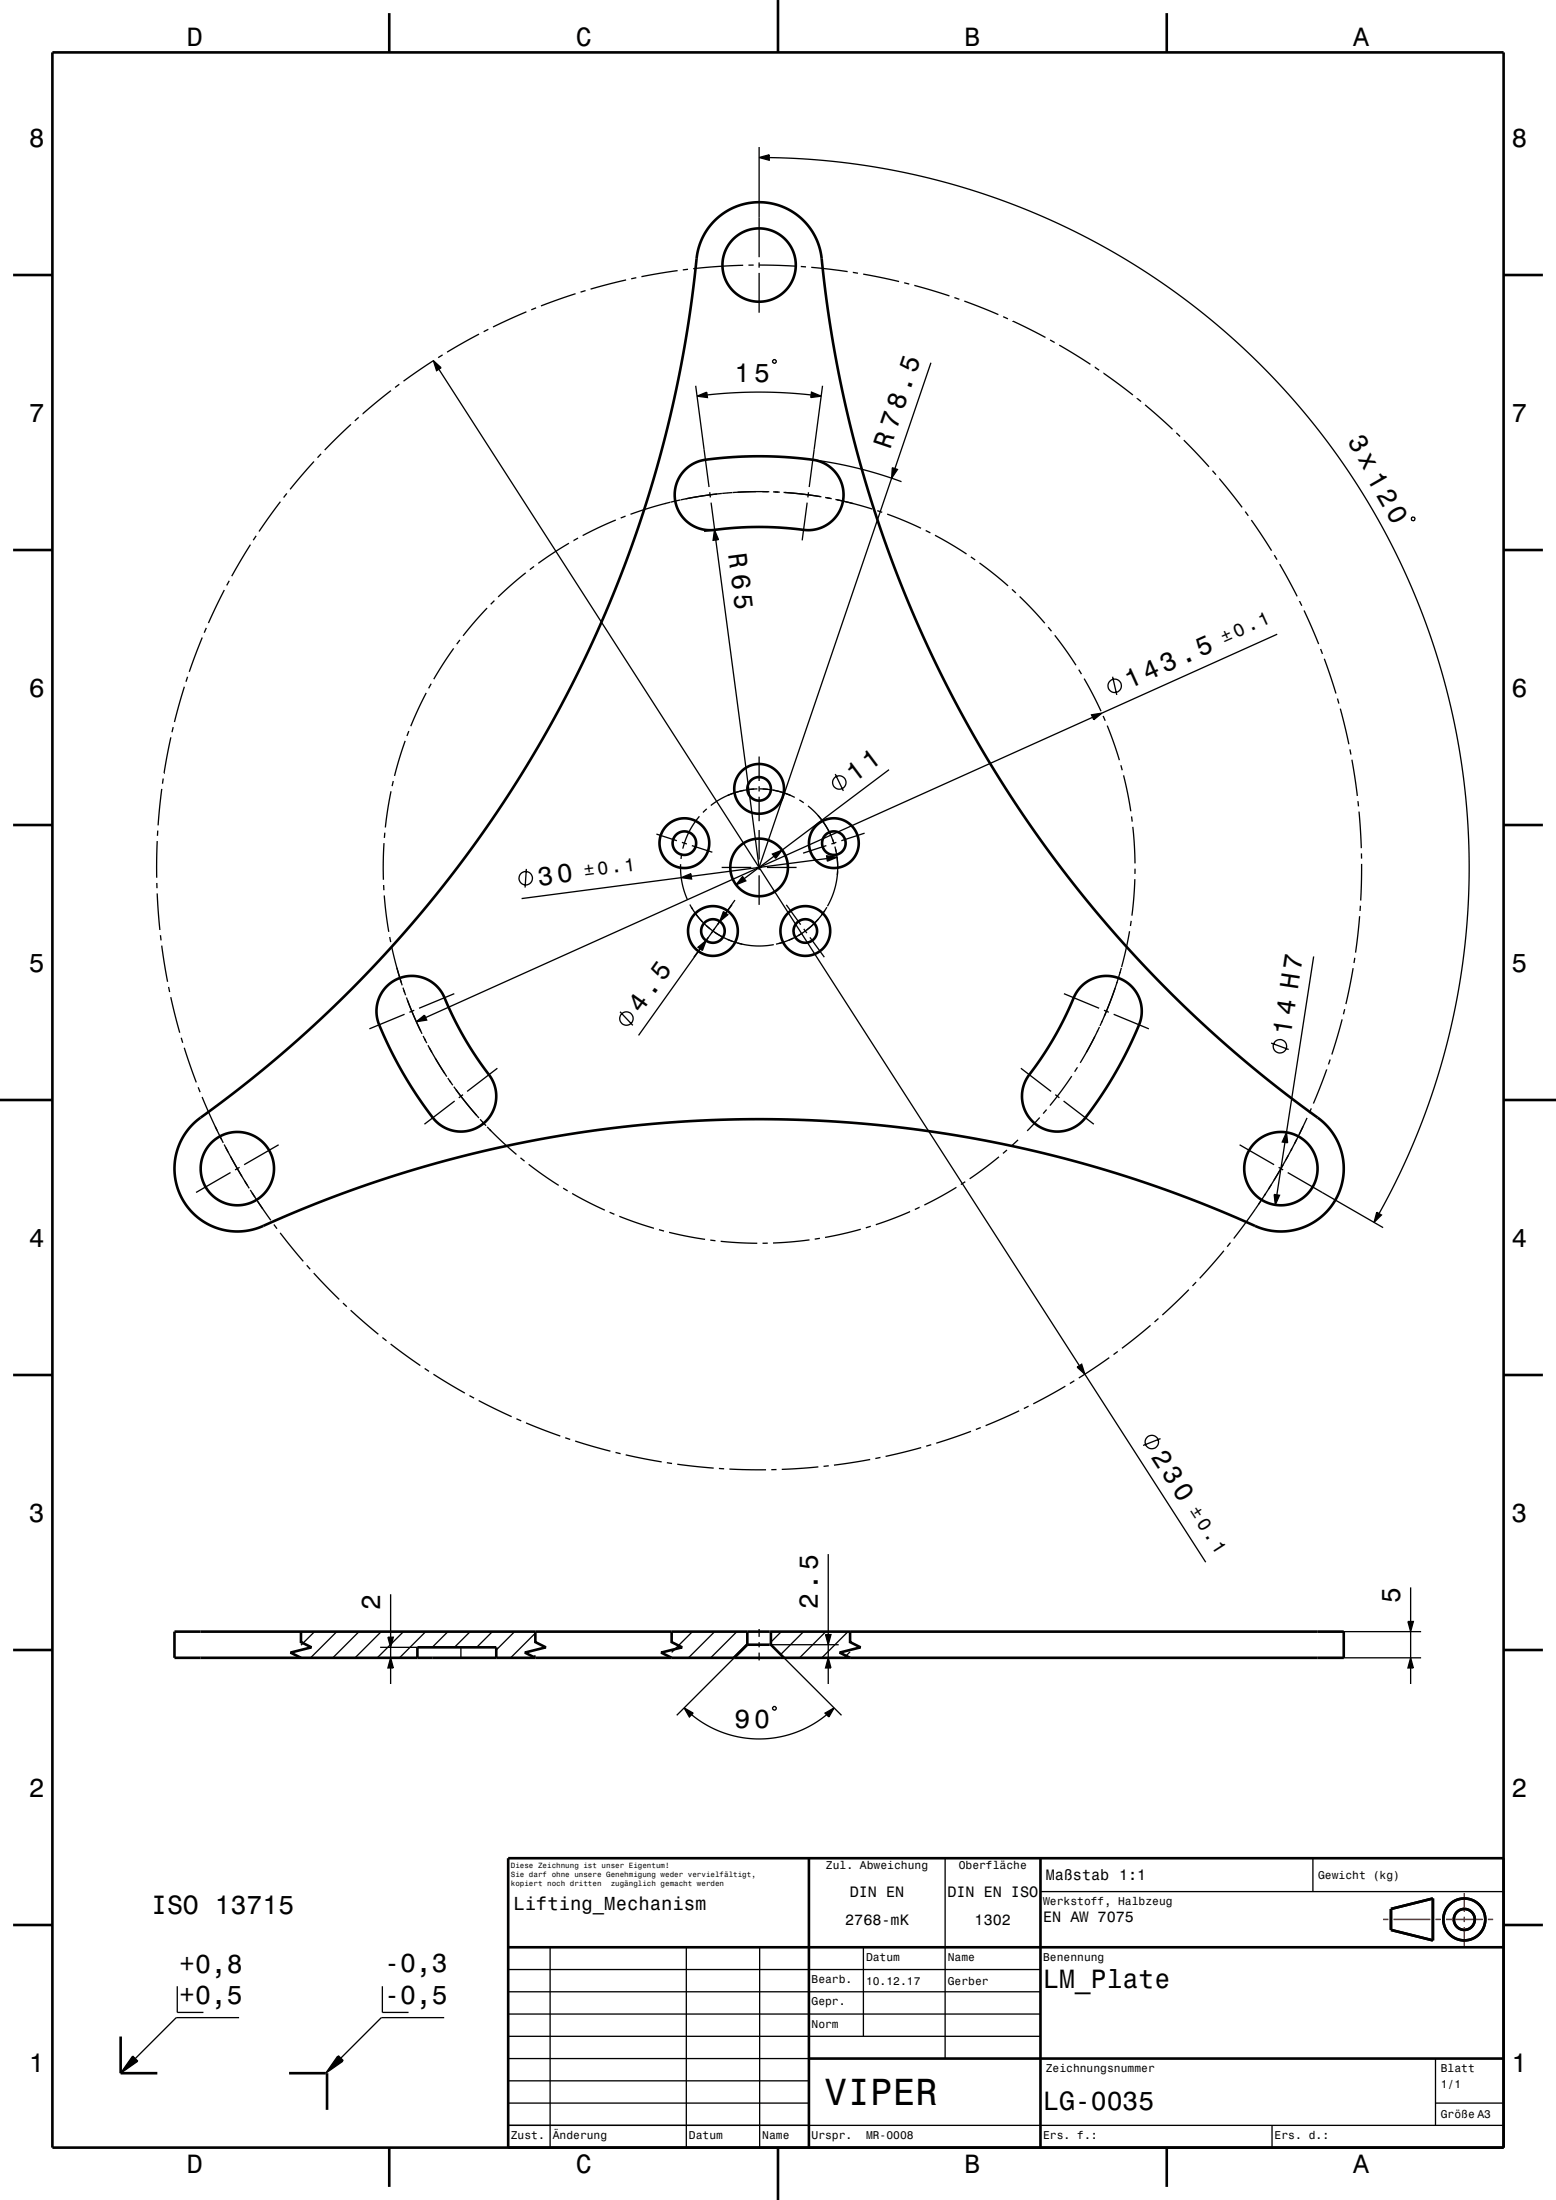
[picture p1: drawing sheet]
<svg xmlns="http://www.w3.org/2000/svg" width="297mm" height="420mm" viewBox="0 0 297 420" stroke-linecap="round" stroke-linejoin="round" font-family="sans-serif">
<g fill="#000">
<path d="M144.9 30.1l1.9-.5v1z" fill-rule="evenodd"/>
<path d="M82.7 68.9l1.5 1.3-.9 .6z" fill-rule="evenodd"/>
<path d="M133.1 75.6l1.8-.7 .1 1z" fill-rule="evenodd"/>
<path d="M154.9 74.9l1.8 .7-1.9 .3z" fill-rule="evenodd"/>
<path d="M170.3 89.3l1 .3-1.1 1.7z" fill-rule="evenodd"/>
<path d="M136.4 101.2l.7 1.8-1 .1z" fill-rule="evenodd"/>
<path d="M208.3 136.5l2-.4-1.5 1.3z" fill-rule="evenodd"/>
<path d="M130 167.6l1.9-.8 .1 1z" fill-rule="evenodd"/>
<path d="M138.1 174l.8 .6-1.5 1.3z" fill-rule="evenodd"/>
<path d="M141.7 167.3l.7 .9-1.9 .7z" fill-rule="evenodd"/>
<path d="M147.4 163l1.9-.7-1.2 1.6z" fill-rule="evenodd"/>
<path d="M157.8 163.4l2 .3-1.9 .7z" fill-rule="evenodd"/>
<path d="M79.5 195.1l1.5-1.3 .4 .9z" fill-rule="evenodd"/>
<path d="M133.2 180.8l1.6-1.2-.7 1.8z" fill-rule="evenodd"/>
<path d="M245.6 216.2l.2 2-1-.2z" fill-rule="evenodd"/>
<path d="M243.2 228l1 .2-.8 1.8z" fill-rule="evenodd"/>
<path d="M262.8 231.4l.9 .6-1.4 1.4z" fill-rule="evenodd"/>
<path d="M205.6 261l.9-.6 .6 1.9z" fill-rule="evenodd"/>
<path d="M74 312.6h1.1l-.5 1.9z" fill-rule="evenodd"/>
<path d="M74.6 316.5l.5 1.9h-1.1z" fill-rule="evenodd"/>
<path d="M157.6 312.1h1l-.5 1.9z" fill-rule="evenodd"/>
<path d="M158.1 316.5l.5 1.9h-1z" fill-rule="evenodd"/>
<path d="M268.7 309.6h1.1l-.5 1.9z" fill-rule="evenodd"/>
<path d="M269.3 316.5l.5 1.9h-1.1z" fill-rule="evenodd"/>
<path d="M130.6 326.1l1.7 1-.7 .7z" fill-rule="evenodd"/>
<path d="M157.5 327.1l1.7-1-1 1.7z" fill-rule="evenodd"/>
<path d="M25.3 392.5l1 1-3.3 2.3z" fill-rule="evenodd"/>
<path d="M25.3 392.5l1 1-3.3 2.3z" fill-rule="evenodd"/>
<path d="M64.5 392.5l1 1-3.3 2.3z" fill-rule="evenodd"/>
</g>
<g fill="none" stroke="#000" stroke-width=".25">
<path d="M144.9 30.1l1.9-.5v1zM144.9 28.1v21M146.8 30.1l8.3 .4 8.4 .9 8.9 1.5 8.5 2 8.8 2.8 7.7 3 7.5 3.4 7.9 4.2 7.5 4.7 7.1 5.1 6.7 5.5 6.3 5.8 6.3 6.7 5.4 6.6 5.4 7.5 4.5 7.2 4.2 7.7 3.7 8.2 3.1 8.2 2.6 8.3 2 8.3 1.5 8.6 1 9.2 .3 8.5-.2 8.7-.8 9-1.4 8.9-1.9 8.5-2.4 8.2-2.9 8-3.5 8-4.1 8M100.5 59.5l-6.4 2.9M102.3 58.8l-.9 .3M109.9 56.1l-6.6 2.3M111.8 55.5l-1 .3M119.5 53.4l-6.8 1.8M121.5 53l-1 .2M129.3 51.7l-6.9 1.1M131.3 51.4l-1 .1M141.9 50.6l-4.5 .2-5.1 .5"/>
<path d="M143.9 50.6h-1M144.9 50.6l7 .2M144.9 50.1v1M144.9 52.1v7.6M152.9 50.9l.9 .1M154.8 51l7 .9M162.8 52l1 .2M164.8 52.3l6.8 1.4M172.6 54l1 .2M174.5 54.5l6.7 2M182.2 56.8l.9 .3M184.1 57.5l6.5 2.6"/>
<path d="M68.5 79.7l-.8 .6M74.6 74.6l-5.4 4.4M76.2 73.4l-.8 .6M82.7 68.9l1.5 1.3-.9 .6zM82.8 68.8l-5.8 4M83.8 70.5l122.2 190.2M84.5 67.7l-.9 .6M91.4 63.8l-6.1 3.4M93.2 62.9l-.9 .4M132.8 73.6l2.5 19.4M133.1 75.6l1.8-.7 .1 1zM135 75.4l4.3-.4 5-.1 5.3 .1 5.2 .4"/>
<path d="M147.7 68.7h.2l.3 .2v.2l-.3 .3h-.2l-.2-.3v-.2zM154.9 74.9l1.8 .7-1.9 .3zM157 73.6l-2.5 19.4M177.7 69.3l-6.9 20.2M191.5 60.5l.9 .4M193.3 61.3l6.3 3.1M200.4 64.9l.9 .5M202.2 65.9l5.9 3.7M209 70.1l.8 .6M210.6 71.2l5.6 4.2M217 76l.8 .7M218.6 77.3l5.2 4.6"/>
<path d="M53.5 95.8l-4.1 5.7M54.7 94.2l-.6 .8M59.9 88.1l-4.5 5.3M61.3 86.6l-.7 .8M67 81l-5 4.9M117.5 99.3l-6.3 2.9M119.4 98.5l-.9 .4M127 96.1l-6.7 2.1M127.9 95.9l-1 .2M129 95.6l-1 .3M129.9 95.4l-1 .3M135.5 94l.1 1"/>
<path d="M135.7 96l1 7.2M136.9 94.3l-7 1.1M137.8 94.2l-6.9 1M138.8 94.1l-1 .1M139.8 94l-1 .1M144.3 93.9l-3.5 .1M145.5 93.9h1.1M146.8 93.9l-7 .1M147.6 93.9h1M147.8 93.9l1 .1M149.6 94l6.9 .8M149.8 94l7 .8"/>
<path d="M154.1 96l-1 7.2M154.3 94l-.1 1M155.1 87.8l4.5 .7 4.1 .9 3.9 1 4.5 1.6M157.5 95l1 .2M157.8 95l.9 .2M159.5 95.3l3.4 .8M159.7 95.4l6.8 1.8M167.4 97.5l1 .3M169.3 98.1l6.5 2.7M170.2 91.3l-25.3 74.3-8.3-62.5M170.3 89.3l1 .3-1.1 1.7zM224.5 82.6l.7 .7"/>
<path d="M226 84l4.8 5.1M231.4 89.9l.7 .7M232.7 91.4l4.4 5.5M237.7 97.7l.6 .8M238.9 99.3l3.8 5.8M269.5 98.8l.2-.1 .3 .1 .1 .2-.1 .3-.2 .1-.3-.1-.1-.2zM39.4 119.9l-.4 .9M42.8 112.6l-3 6.4M43.8 110.9l-.5 .9M47.8 104l-3.6 6M48.9 102.3l-.6 .8M93 116.1l-4.6 5.3"/>
<path d="M94.4 114.7l-.7 .7M100.4 109.4l-5.3 4.6M101.9 108.1l-.8 .6M108.6 103.7l-5.9 3.8M110.3 102.7l-.8 .5M136.4 101.2l.7 1.8-1 .1zM136.4 101.2l-2 .3M176.7 101.3l.9 .4M178.5 102.2l6 3.6M185.3 106.3l.8 .6M187 107.5l5.4 4.3M193.2 112.5l.7 .7"/>
<path d="M194.6 113.9l4.8 5.1M200.1 119.7l.6 .8M243.2 106l.5 .8M244.3 107.7l3.3 6.2M248 114.7l.5 .9M248.9 116.5l2.8 6.5M33.1 138.8l-.3 1M35.2 131.1l-1.9 6.7M35.8 129.2l-.3 1M38.6 121.7l-2.5 6.6M78 139.6l-.3 .9M81.3 132.3l-2.9 6.3"/>
<path d="M82.3 130.5l-.5 .9M86.6 123.8l-3.8 5.9M87.8 122.2l-.6 .8M201.3 121.3l4.1 5.7M205.9 127.8l.5 .9M206.9 129.6l3.2 6.2M208.3 136.5l2-.4-1.5 1.3zM208.6 136.9l-127.4 57.4M210.6 136.7l.4 .9M211.3 138.5l2.4 6.6M212.4 129.2l.8 3.5M243.8 121.1l-33.5 15"/>
<path d="M252.1 123.9l.3 .9M252.8 125.8l2.2 6.6M255.3 133.4l.3 .9M255.8 135.3l1.7 6.8M30.1 158.6v1M30.9 150.6l-.7 7M31.2 148.6l-.2 1M32.6 140.8l-1.3 6.8M73.5 159l-.1 1M74.6 151.1l-1 6.9M75.1 149.1l-.3 1M77.3 141.4l-2 6.7"/>
<path d="M125.3 159.2l3.9 1.3M133.5 155.8l-1.8 2.7-.8 1.6-.6 1.9M134.9 154.4l-.7 .7M142 150.9l-1.5 .4-1.8 .7-1.6 .8-1.4 1M144 150.6l-1 .1M144.6 150.6l-3 .4-2.7 .9M144.9 144.4v4.7M144.9 150.1v1M144.9 152.1v4.7M144.9 158.5v5.6M145 150.6l1.7 .1 1.7 .3 1.7 .5 1.6 .7M145.6 150.6l1 .1"/>
<path d="M147.6 150.8l1.7 .4 1.6 .7M152.6 152.7l.8 .6M154.2 153.9l1.3 1.1 1.2 1.3 1 1.5 .8 1.5M156.1 155.6l1.8 2.6 1.2 2.5M159.4 147.8l1.6 3.2M165 159.1l-4.4 1.4M169.7 146.9l-20.4 15.4M213.9 146.1l.3 1M214.5 148l1.3 6.9M216 155.9l.1 1M216.2 157.9l.4 6.9M257.7 143.1l.2 .9"/>
<path d="M258 145l1.1 7M259.2 152.9l.1 1M259.4 154.9l.4 7M29.9 168.6l.1 1M30 170.6l.5 6.9M30 160.6l-.1 7M30.6 178.5l.1 1M73.2 169l.1 1M73.3 161l-.1 7M73.3 171l.9 6.9M74.4 178.9l.2 1M100.5 165.9l-.3 3.5"/>
<path d="M129.9 165v1.7l.3 1.8 .4 1.7 .6 1.6M130 167.6l1.9-.8 .1 1zM130 167.6l-30.4 3.9M130.1 163l-.1 1M130.2 160.8l.9 .3M131.7 172.7l.5 .9M132 173.2l.9 1.4 1.2 1.4M132.1 161.4l3.9 1.3M132.7 174.4l1.1 1.3 1.3 1.3 1.2 .9 1.7 1M134.8 176.7l.7 .6M135.2 179l-2.7 3.7M136.3 177.9l2.7 1.5 2.7 .9"/>
<path d="M136.4 177.3l-.6 .8M137.4 175.9l-2.6 3.7M137.7 165.6h5.7M138.1 174l.8 .6-1.5 1.3zM138.9 179.3l.9 .4M139.7 172.7l-2.7 3.8M140.3 171.8l-1.8 2.5M141.7 167.3l.7 .9-1.9 .7zM144.4 165.6h1M144.9 165.1v1M144.9 167.1v5.7M146.4 165.6h5.6"/>
<path d="M147.4 163l1.9-.7-1.2 1.6zM147.7 163.5l-5.7 4.2M149.6 179.8l-.9 .3M150.1 172.7l2.7 3.8M151.4 179.1l-1.6 .7-1.7 .5M153.2 178.1l-.9 .5M153.4 177.3l.6 .8M154.6 179l2.7 3.7M156.2 175.5l-1.2 1.2-1.4 1.1-1.5 .9-1.5 .8M157.4 173.9l-.6 .8M157.7 161.4l-4.4 1.5M157.8 163.4l2 .3-1.9 .7z"/>
<path d="M157.8 173.2l-1.8 2.5-2 1.8M157.9 163.9l-26 3.4M158.9 160.2l.3 1M159.4 161.6l.2 1M159.5 162.1l.3 2 .1 1.6M159.6 160.8l-.9 .3M159.8 163.6l.1 1.7-.1 1.8M159.9 166.3l-.2 1.8-.4 1.7-.6 1.6-.8 1.6M215.6 177.8l-1.5 6.8M215.9 175.8l-.1 1M216.6 167.8l-.5 7M216.6 165.8v1"/>
<path d="M259.5 174.9l-.8 7M259.7 172.9l-.1 1M259.9 162.9v1M259.9 164.9l-.2 7M30.9 180.5l1.1 6.9M32.2 188.4l.2 1M32.6 190.4l1.7 6.8M34.6 198.1l.3 1M74.8 180.8l1.8 6.8M75.8 184.8l1 3.3M76.9 188.5l.3 1M77.1 189.1l.3 .9"/>
<path d="M77.2 193.6l-6.7 2.8M77.6 190.4l2.7 6.5M77.8 190.9l2.8 6.5M79.1 192.9l-1 .4M79.5 195.1l1.5-1.3 .4 .9zM80.8 197.8l.4 .9M81 198.3l.5 .8M81.7 199.5l3.6 6M86.7 189.7l-6.7 2.8M118.3 193.2l2.5 2.6M133.2 180.8l1.6-1.2-.7 1.8zM133.7 181.1l-11.8 16.6"/>
<path d="M140.8 180l1.7 .4 1.7 .2h1.8l1.7-.3M203.1 189.7l6.7 2.8M209 197.9l-1.7 3M209.5 196.8l-3.3 6.1M209.9 196.1l-.5 .9M210.4 195l-.4 .9M210.7 192.9l.9 .4M212.6 193.6l6.7 2.8M212.8 188.6l-2.5 6.5M213.2 187.5l-2.4 6.5M213.5 186.7l-.3 1M213.8 185.6l-.3 .9"/>
<path d="M214 184.8l-.2 1M242.6 199.1l3.4 1.3M250.7 182.6l-5.1 33.6M256.2 194.6l-2 6.7M256.7 192.7l-.3 .9M258.3 184.8l-1.4 6.9M258.6 182.9l-.2 .9M35.2 200l2.3 6.6M37.8 207.6l.4 .9M38.6 209.4l2.8 6.4M41.1 215l1.5 3.2M41.9 216.7l.4 .9"/>
<path d="M42.8 218.5l3.4 6.1M43.1 219.1l.5 .9M53.2 218.6l-6.6 3.8M81.9 200l.6 .9M83.1 202l1.8 3M85.5 205.8l.5 .8M85.9 206.4l.5 .8M86.6 207.5l4.4 5.4M86.8 210.2l-5.8 4.4M87 208l4.4 5.4M88.4 209l-.8 .6M91.6 213.7l.7 .7"/>
<path d="M92.1 214.2l.7 .7M93 215.1l.7 .8M93.5 215.6l5.1 4.8M94.9 203.9l-5.7 4.5M192.2 219.6l-.8 .6M194.3 217.6l-1.4 1.3M194.9 203.9l5.7 4.5M198.5 213.3l-2.4 2.6M199.8 211.8l-.7 .8M201.4 209l.8 .6M203 210.2l5.8 4.4M204.6 205.4l-4.2 5.7"/>
<path d="M205.7 203.8l-.6 .8M236.6 218.6l6.6 3.8M245.3 218.1l-1.6 10M245.6 216.2l.2 2-1-.2zM246.6 219.3l-3.4 6M247.5 217.5l-.4 .9M248.7 215l-.7 1.6M249.5 213.4l-3.1 6.3M250.3 211.6l-.4 .9M253.2 204.2l-2.5 6.5M253.9 202.3l-.3 .9M44 223.9l-6.6 3.8"/>
<path d="M44 220.8l3.6 6.1M45.7 222.9l-.8 .5M46.7 225.5l.5 .8M47.8 227.2l3.9 5.8M48.1 227.7l.6 .9M49.2 229.4l1 1.4M52.3 233.8l.6 .8M53.5 235.4l4.4 5.4M99.3 221l.8 .7M100.9 222.3l5.7 4M107.5 226.8l.8 .5M109.2 227.8l6.2 3.2"/>
<path d="M116.4 231.4l.9 .4M118.2 232.2l6.6 2.3M125.8 234.8l.9 .2M127.7 235.3l6.9 1.3M135.6 236.7l1 .2M137.6 237l6.9 .4M146.5 237.3h-1M154.5 236.7l-7 .6M156.5 236.4l-1 .2M164.3 234.7l-6.8 1.5M166.2 234.1l-.9 .3M173.7 231.3l-6.5 2.5"/>
<path d="M175.5 230.5l-.9 .4M182.6 226.7l-6.2 3.3M184.2 225.6l-.8 .5M190.7 220.8l-5.6 4.2M233.6 238.8l-4.6 5.2M234.9 237.2l-.7 .8M240.7 229.1l-.5 .9M241.6 227.9l-2.8 4.1-3.3 4.4M242.6 226.2l-.5 .8M243.2 228l1 .2-.8 1.8zM244.1 222.9l.8 .5M244.9 222.3l-3.6 6"/>
<path d="M245.8 223.9l18.2 10.5M245.9 220.6l-.5 .9M262.8 231.4l.9 .6-1.4 1.4zM58.5 241.6l.7 .7M59.9 243l4.8 5.1M65.5 248.8l.7 .7M66.9 250.1l5.3 4.6M73 255.4l.8 .6M74.6 256.6l5.6 4.1M211.7 259.2l-5.8 3.9M213.3 258l-.8 .6M219.6 253l-5.4 4.4"/>
<path d="M221.1 251.7l-.7 .7M226.9 246.2l-5 4.9M228.3 244.8l-.7 .7M81.1 261.3l.8 .5M82.7 262.4l6 3.6M89.6 266.4l.9 .5M91.4 267.4l6.3 3.1M98.6 270.9l.9 .4M100.4 271.6l6.5 2.6M107.9 274.5l.9 .3M109.8 275.1l6.7 1.9M117.5 277.3l1 .2"/>
<path d="M119.4 277.7l6.9 1.4M127.3 279.2l1 .2M129.3 279.5l6.9 .8M158.2 279.8l-1 .1M166.1 278.6l-6.9 1.1M168.1 278.2l-1 .2M175.8 276.4l-6.8 1.6M177.8 275.8l-1 .3M185.3 273.3l-6.6 2.2M187.2 272.5l-.9 .4M194.5 269.3l-6.4 2.9M196.3 268.5l-.9 .4"/>
<path d="M203.4 264.6l-6.2 3.4M205.1 263.6l-.9 .5M205.6 261l.9-.6 .6 1.9zM207.1 262.3l23 35.9M221.5 274.6l-3.3 1.4M137.2 280.3l1 .1M139.2 280.5l7 .1M148.2 280.6h-1M156.2 280l-7 .5M158.1 296.7v15.4M60 311.5l-2.6 2.6M64.3 311.5l-5 5"/>
<path d="M68.5 311.5l-5 5M72.6 314.5h7.1M72.8 311.5l-5 5M74 312.6h1.1l-.5 1.9zM74.6 316.5l.5 1.9h-1.1zM74.6 304.4v8.2M74.6 314.5v2M74.6 318.4v3.1M77 311.5l-5 5M81.3 311.5l-5 5M85.5 311.5l-3 3M88 314.3v2.4"/>
<path d="M89.7 311.5l-3 3M94 311.5l-3 3M98.2 311.5l-3.5 3.5M102.2 316l-.5 .5M102.2 311.8l-4.7 4.7M132.2 311.5l-4 4M136.4 311.5l-5 5M140.1 316.5l-10.9 11M140.7 311.5l-5 5M142.6 313.7l-2.7 2.8M144.9 311v1.5M144.9 313.5v1"/>
<path d="M144.9 315.5v1.5M147.1 314h13M149.1 311.5l-2 2M149.6 316.5l11 11M153.4 311.5l-4.4 4.4M157.6 312.1h1l-.5 1.9zM157.6 311.5l-5 5M158.1 316.5l.5 1.9h-1zM158.1 314v2.5M158.1 318.4v3.1M161.9 311.5l-5 5M162.3 315.3l-1.2 1.2"/>
<path d="M251.5 316.5h19.8M251.5 311.5h19.8M268.7 309.6h1.1l-.5 1.9zM269.3 316.5l.5 1.9h-1.1zM269.3 303.1v6.5M269.3 311.5v5M269.3 318.4v3.1M130.6 326.1l1.7 1-.7 .7zM132 327.4l2.9 1.9 2.9 1.4 3.6 1 3.3 .3 3.5-.3 3.4-.8 3.1-1.5 3.1-2M147.5 326l.2-.2h.2l.3 .2v.3l-.3 .2h-.2l-.2-.2zM157.5 327.1l1.7-1-1 1.7zM180.4 354.8v38.2"/>
<path d="M250.6 354.8v6.3M33.8 379.2v5h5M73 379.2v5h5M97 376h101.6M105 371.8v38.2M131 371.8v38.2M145 371.8v38.2M164.8 371.8v17M198.6 361.1h88.4M25.3 392.5l1 1-3.3 2.3zM45.6 385.2h-12l-7.8 7.8M64.5 392.5l-2.3 3.3 3.3-2.3"/>
<path d="M84.8 385.2h-12l-7.8 7.8M97 397.3h57.4M97 393h57.4M97 388.8h101.6M97 384.5h101.6M97 380.3h101.6M274 393v12.8M97 405.8h190M97 401.5h57.4M242.8 405.8v4.2M274 401.5h13"/>
<circle cx="212.8" cy="130.9" r="1.28"/>
<circle cx="160.2" cy="149.4" r="1.28"/>
<circle cx="100.4" cy="167.7" r="1.28"/>
<circle cx="119.6" cy="194.5" r="1.28"/>
<circle cx="244.3" cy="199.7" r="1.28"/>
<circle cx="219.9" cy="275.3" r="1.28"/>
</g>
<g fill="none" stroke="#000" stroke-width=".5">
<path d="M10 10h277v400h-277zM74.3 2.5v7.5M148.5 0v10M222.7 2.5v7.5M2.5 52.5h7.5M133 49.4a12.1 12.1 0 0 1 12.7-10.8 12.1 12.1 0 0 1 11.3 12.3l1.6 12.1 2.2 11.6 2.8 11.9 3.6 12 4.3 11.7 4.8 11.6 5.1 10.5 5.6 10.1 6.4 10.4 6.4 9.3 7.5 9.7 7.8 9.1 8.5 8.8 8.9 8.4 9.4 7.9 9.6 7.4a12.1 12.1 0 0 1 2.9 16.4 12.1 12.1 0 0 1-16.2 3.6l-11.1-4.6-11.6-4-11.7-3.5-11.4-2.7-12.1-2.2-12.1-1.6-12.3-.9-11.7-.2-11.7 .3-12.5 1-11.9 1.6-12 2.3-12.4 3.1-11.2 3.4-11.3 4-11 4.7a12.1 12.1 0 0 1-15.7-5.7 12.1 12.1 0 0 1 5-15.9l9.5-7.3 9-7.7 9.2-8.8 8.1-8.5 8.1-9.5 6.9-9.2 6.5-9.4 6.7-10.9 5.7-10.6 5.4-11.3 4.5-11.1 4-11.3 3.3-11.3 2.9-12.4 2.1-11.8 1.6-12M287 52.5h7.5M130.7 89.8a8 8 0 0 1 5.7-2.2l3.8-.4 4.2-.1 4.3 .1 4.5 .3a8.2 8.2 0 0 1 5.9 2.2 6.8 6.8 0 0 1 1 8.2 6.8 6.8 0 0 1-7.7 3.1l-3.5-.3-4-.1-7 .4a7.6 7.6 0 0 1-6.6-1.3 6.8 6.8 0 0 1-.6-9.9zM2.5 105h7.5M287 105h7.5M2.5 157.5h7.5M287 157.5h7.5"/>
<path d="M73.8 188.3a6.8 6.8 0 0 1 11.4 3.1l1.6 3.4 1.7 3.1 1.8 3 2.1 3.1a7.6 7.6 0 0 1 2.2 6.3 6.8 6.8 0 0 1-5.6 5.7 6.8 6.8 0 0 1-7.2-3.6l-2.4-3.5-2.4-3.9-1.9-3.5-1.9-4a8.4 8.4 0 0 1-1.2-6l.7-1.6zM206.3 188.4a6.8 6.8 0 0 1 9-.7 6.8 6.8 0 0 1 1.7 8.9l-1.9 4.1-2.1 4-2.2 3.6-2.4 3.5a8.4 8.4 0 0 1-4.6 3.9 6.8 6.8 0 0 1-7.8-3 6.8 6.8 0 0 1 1.1-8.3l2.3-3.3 1.7-2.8 1.6-3 1.7-3.4a10.8 10.8 0 0 1 1.9-3.5zM0 210h10M287 210h10M2.5 262.5h7.5M287 262.5h7.5M2.5 315h7.5M33.3 311.5h223.2v5h-223.2zM57.4 311.5v2l2.1 1-4.1 1 2 1M79.7 316.5v-2h15v2M102.2 311.5v2l2 1-4 1 2 1M128.2 311.5v2l2 1-4 1 2 1"/>
<path d="M142.6 314h4.5M142.6 314l-2.5 2.5M142.6 311.5v2.5M147.1 311.5v2.5M147.1 314l2.5 2.5M162.3 311.5v2l2 1-4 1 2 1M287 315h7.5M154.4 354.8v55.2M198.6 354.8v55.2M287 354.8h-190v55.2M2.5 367.5h7.5M97 371.8h190"/>
<path d="M265.5 364.4l8-2v8l-8-2zM287 367.5h7.5M23 388.8v7h7M55.2 395.8h7M62.4 395.8v7M64.5 392.5l1 1M154.4 393h132.6M74.3 410v7.5M148.5 410v10M222.7 410v7.5"/>
<circle cx="144.9" cy="50.6" r="7"/>
<circle cx="144.9" cy="150.6" r="4.8"/>
<circle cx="144.9" cy="150.6" r="2.25"/>
<circle cx="130.6" cy="161" r="2.25"/>
<circle cx="130.6" cy="161" r="4.8"/>
<circle cx="136.1" cy="177.7" r="2.25"/>
<circle cx="136.1" cy="177.7" r="4.7"/>
<circle cx="144.9" cy="165.6" r="5.5"/>
<circle cx="153.7" cy="177.7" r="2.25"/>
<circle cx="153.7" cy="177.7" r="4.7"/>
<circle cx="159.2" cy="161" r="4.7"/>
<circle cx="159.2" cy="161" r="2.25"/>
<circle cx="45.3" cy="223.1" r="7"/>
<circle cx="244.5" cy="223.1" r="7"/>
<circle cx="279.5" cy="366.4" r="2"/>
<circle cx="279.5" cy="366.4" r="4"/>
</g>
<path d="M264 366.4h1M266 366.4h7M274 366.4h1M276 366.4h7M279.5 361.4v3.5M279.5 365.9v1M279.5 367.9v3.5M284 366.4h1" fill="none" stroke="#f00" stroke-width=".25"/>
<text font-size="7.2" x="157.4" y="401.9">VIPER</text>
<g font-size="5.1">
<text x="169.9" y="85.9" transform="rotate(-71 169.9 85.9)">R 78.5</text>
<text x="257.2" y="84.3" transform="rotate(60 257.2 84.3)">3x 120</text>
<text x="246.4" y="197.8" transform="rotate(-81 246.4 197.8)">14 H7</text>
</g>
<g font-size="5">
<text x="35.7" y="8.8">D</text>
<text x="109.9" y="8.8">C</text>
<text x="184.1" y="8.8">B</text>
<text x="258.3" y="8.8">A</text>
<text x="5.5" y="28.1">8</text>
<text x="288.5" y="28.1">8</text>
<text x="140.2" y="72.9">15</text>
<text x="5.5" y="80.6">7</text>
<text x="288.5" y="80.6">7</text>
<text x="139" y="105.9" transform="rotate(83 139 105.9)">R 65</text>
<text x="215.6" y="131.6" transform="rotate(-24 215.6 131.6)">143.5</text>
<text x="5.5" y="133.1">6</text>
<text x="288.5" y="133.1">6</text>
<text x="163.1" y="149.4" transform="rotate(-37 163.1 149.4)">11</text>
<text x="102.8" y="169.1" transform="rotate(-7 102.8 169.1)">30</text>
<text x="5.5" y="185.6">5</text>
<text x="288.5" y="185.6">5</text>
<text x="122.3" y="193.6" transform="rotate(-54 122.3 193.6)">4.5</text>
<text x="5.5" y="238.1">4</text>
<text x="288.5" y="238.1">4</text>
<text x="219.6" y="278.2" transform="rotate(57 219.6 278.2)">230</text>
<text x="5.5" y="290.6">3</text>
<text x="288.5" y="290.6">3</text>
<text x="72.6" y="307.4" transform="rotate(-90 72.6 307.4)">2</text>
<text x="156.1" y="307.2" transform="rotate(-90 156.1 307.2)">2.5</text>
<text x="267.3" y="306.1" transform="rotate(-90 267.3 306.1)">5</text>
<text x="140.2" y="330">90</text>
<text x="5.5" y="343.1">2</text>
<text x="288.5" y="343.1">2</text>
<text x="28.9" y="365.4">ISO 13715</text>
<text x="34.2" y="376.6">+0,8</text>
<text x="73.3" y="376.5">-0,3</text>
<text x="34.2" y="382.7">+0,5</text>
<text x="73.3" y="382.6">-0,5</text>
<text x="199.1" y="379.6">LM_Plate</text>
<text x="5.5" y="395.6">1</text>
<text x="288.5" y="395.6">1</text>
<text x="199.1" y="402.9">LG-0035</text>
<text x="35.7" y="414.8">D</text>
<text x="109.9" y="414.8">C</text>
<text x="184.1" y="414.8">B</text>
<text x="258.3" y="414.8">A</text>
</g>
<text font-size="3.6" x="98" y="364.6">Lifting_Mechanism</text>
<g font-size="3.5">
<text x="233.7" y="122.9" transform="rotate(-24 233.7 122.9)">±0.1</text>
<text x="111.6" y="167.4" transform="rotate(-7 111.6 167.4)">±0.1</text>
<text x="226.9" y="288.5" transform="rotate(57 226.9 288.5)">±0.1</text>
</g>
<g font-size="2.9">
<text x="199.6" y="359">Maßstab 1:1</text>
<text x="162.2" y="362.2">DIN EN</text>
<text x="180.8" y="362.2">DIN EN ISO</text>
<text x="161.3" y="367.5">2768-mK</text>
<text x="186" y="367.5">1302</text>
<text x="199.1" y="366.9">EN AW 7075</text>
</g>
<g font-size="2.2">
<text x="157.6" y="356.8">Zul. Abweichung</text>
<text x="183" y="356.8">Oberfläche</text>
<text x="251.6" y="358.7">Gewicht (kg)</text>
<text x="199.1" y="363.7">Werkstoff, Halbzeug</text>
<text x="165.3" y="374.3">Datum</text>
<text x="180.9" y="374.3">Name</text>
<text x="199.1" y="374.3">Benennung</text>
<text x="154.9" y="378.6">Bearb.</text>
<text x="154.9" y="382.8">Gepr.</text>
<text x="165.3" y="378.9">10.12.17</text>
<text x="180.9" y="378.9">Gerber</text>
<text x="154.9" y="387.1">Norm</text>
<text x="199.6" y="395.6">Zeichnungsnummer</text>
<text x="275" y="395.6">Blatt</text>
<text x="275" y="398.6">1/1</text>
<text x="275" y="404.4">Größe A3</text>
<text x="97.5" y="408.3">Zust.</text>
<text x="105.5" y="408.3">Änderung</text>
<text x="131.5" y="408.3">Datum</text>
<text x="145.5" y="408.3">Name</text>
<text x="154.9" y="408.3">Urspr.</text>
<text x="165.3" y="408.3">MR-0008</text>
<text x="199.1" y="408.3">Ers. f.:</text>
<text x="243.3" y="408.3">Ers. d.:</text>
</g>
<g font-size="1.4">
<text x="97.5" y="356.5">Diese Zeichnung ist unser Eigentum!</text>
<text x="97.5" y="358.3">Sie darf ohne unsere Genehmigung weder vervielfältigt,</text>
<text x="97.5" y="360">kopiert noch dritten</text>
<text x="116.6" y="360">zugänglich gemacht werden</text>
</g>
</svg>
